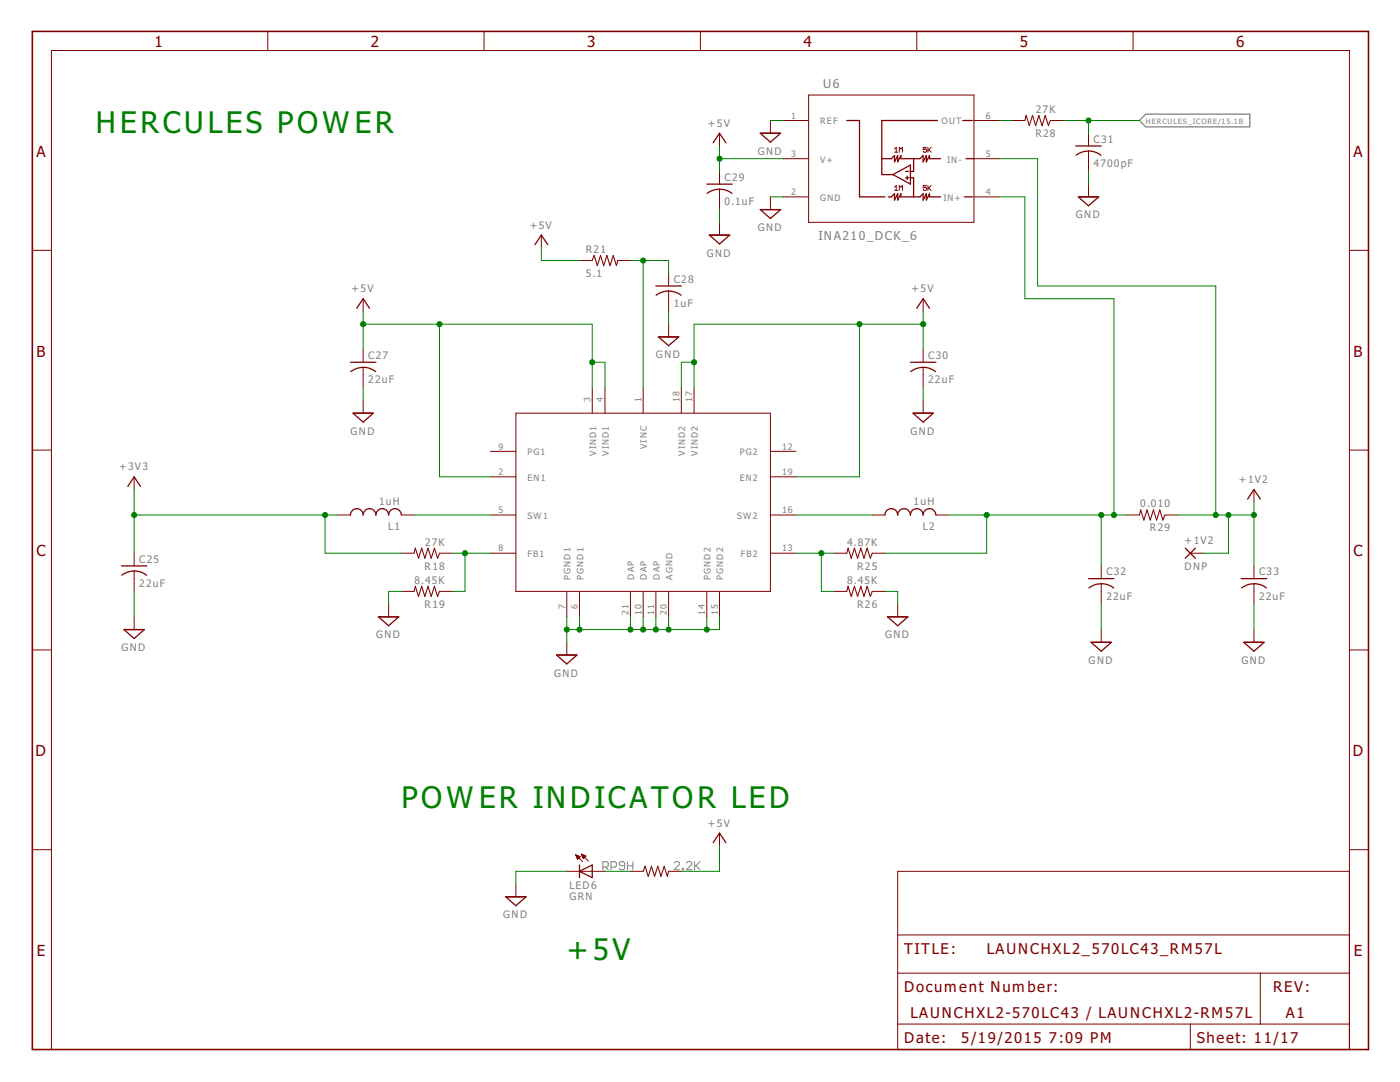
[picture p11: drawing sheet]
<svg xmlns="http://www.w3.org/2000/svg" width="279mm" height="216mm" viewBox="0 0 279 216" stroke-linecap="round" stroke-linejoin="round" font-family="sans-serif">
<g fill="none" stroke="#808080" stroke-width=".2">
<path d="M120.3 173h.8l.3-.2v-.6l-.3-.3h-.8v1.7M120.8 173l.6 .6M121.9 173h.8l.3-.2v-.6l-.3-.3h-.8v1.7M124.7 172.8h-.9l-.2-.3v-.3l.2-.3h.6l.3 .3v1.1l-.3 .3h-.6l-.2-.3M125.2 172.8h1.1M125.2 171.9v1.7M126.3 171.9v1.7M134.5 172.2l.3-.3h.5l.3 .3v.3l-1.1 1h1.1M136.2 173.3h.2v.2h-.2zM137 172.2l.2-.3h.6l.3 .3v.3l-1.1 1h1.1M138.6 171.9v1.6M138.9 172.7l.8 .8"/>
<path d="M139.7 171.9l-1.1 1.1"/>
</g>
<path d="M227.4 24l1.3-1.2h20.7v2.5h-20.7z" fill="none" stroke="#808080" stroke-width=".25"/>
<path d="M6.5 6.3h266.6v203.1h-266.6z" fill="none" stroke="#800000" stroke-width=".32"/>
<g fill="none" stroke="#800000" stroke-width=".2">
<path d="M53.4 6.3v3.8M96.6 6.3v3.8M139.8 6.3v3.8M161.4 19h33v25.4h-33zM183 6.3v3.8M226.1 6.3v3.8M143.6 26.6v2.5M143.6 34.2v2.5M143.6 37.8v4M153.8 24v2.6M153.8 39.3v2.5M156.3 39.3h5.1"/>
<path d="M156.3 31.7h5.1M156.3 24h5.1M178.5 29.7l.4-.3v1M178.5 37.3l.4-.3v1M178.5 30.4h.7M178.5 38h.7M179.5 30.4v-1l.3 .3 .3-.3v1M179.5 38v-1l.3 .3 .3-.3v1M184.9 29.4h-.6v.5l.3-.2 .3 .2-.2 .5h-.3l-.1-.2M184.9 37h-.6v.5l.4-.2 .2 .5-.2 .2h-.3l-.1-.2M185.2 29.4v1M185.2 37v1"/>
<path d="M185.4 29.9l.4 .5M185.4 37.5l.4 .5M185.8 29.4l-.6 .6M185.8 37l-.6 .7M194.4 39.3h5.1M194.4 31.7h5.1M194.4 24h5.1M202 24h2.5M209.6 24h2.6M217.2 26.6v2.5M217.2 30.1v4.1M217.2 36.7v2.6"/>
<path d="M6.5 50h3.8M72.5 59.6v2.5M108 46.9v2.5M115.7 52h2.5M123.3 52h2.5M133.4 54.5v2.6M133.4 58.1v4M143.6 44.4v2.5M184.2 59.6v2.5M269.3 50h3.8M72.5 69.7v2.6M72.5 73.3v4.1"/>
<path d="M72.5 79.9v2.5M118.2 77.4v5M120.7 77.4v5M128.4 77.4v5M133.4 64.7v2.5M136 77.4v5M138.5 77.4v5M184.2 69.7v2.6M184.2 73.3v4.1M184.2 79.9v2.5M6.5 89.8h3.8M26.8 95.1v2.6"/>
<path d="M97.9 95.1h5.1M97.9 90.1h5.1M103 82.4h50.8v35.6h-50.8zM153.8 95.1h5M153.8 90.1h5M250.3 97.7v2.5M269.3 89.8h3.8M26.8 110.4v2.5M26.8 113.9v4.1M67.4 102.8h2.5M80.1 118h2.5M80.1 110.4h2.5"/>
<path d="M80.1 102.8h2.5M87.7 118h2.6M87.7 110.4h2.6M97.9 110.4h5.1M97.9 102.8h5.1M113.1 118v5.1M115.7 118v5.1M125.8 118v5.1M128.4 118v5.1M130.9 118v5.1M133.4 118v5.1M141.1 118v5.1"/>
<path d="M143.6 118v5.1M153.8 110.4h5M153.8 102.8h5M166.5 118h2.5M166.5 110.4h2.5M174.1 118h2.5M174.1 110.4h2.5M174.1 102.8h2.5M186.8 102.8h2.5M219.8 112.9v2.6M219.8 116.5v4M224.9 102.8h2.5"/>
<path d="M232.5 102.8h2.5M237.6 110.4h2.5M250.3 112.9v2.6M250.3 116.5v4M6.5 129.7h3.8M26.8 123.1v2.5M77.6 120.5v2.6M113.1 128.2v2.5M179.2 120.5v2.6M219.8 125.6v2.6M250.3 125.6v2.6M269.3 129.7h3.8"/>
<path d="M6.5 169.5h3.8M103 176.4v2.5M113.1 173.9h7.6M114.9 170.6l1.4 1.4M114.9 170.6h.1M114.9 170.6l.9 .3M114.9 170.6l.4 .8M115 170.7h.2M115 170.8h.5M115.1 170.9h.7M115.1 171.1h.6M115.2 171.2h.3"/>
<path d="M115.2 171.3h.2M115.3 171.4h.1M115.8 170.9l-.5 .5M116 170.4l1.4 1.4M116 170.4l.9 .4M116 170.4l.4 .9 .5-.5M116.1 170.5h.1M116.1 170.6h.3M116.1 170.7h.5M116.2 170.8h.7M116.2 170.9h.6M116.3 171.1h.4"/>
<path d="M116.4 171.2h.2M116.4 171.3h.1M125.8 173.9h2.6M133.4 173.9h2.6M143.6 166.2v2.6M269.3 173.9h-90.1v35.5h90.1v-199.3h-259v199.3M269.3 169.5h3.8M179.2 194.2h90.1M179.2 186.6h90.1M251.5 194.2v10.1M179.2 204.3h90.1M237.6 204.3v5.1"/>
</g>
<g fill="none" stroke="#800000" stroke-width=".25">
<path d="M141.1 36.7h5M142.3 28.5l1.3-1.9 1.3 1.9M143.6 37.7l1.6 .4 .9 .5M143.6 37.8l-1.1 .1-1.4 .7M151.7 26.6h4.1l-2 1.8zM169 24h2.5v15.3h5.1M176 31.7h1.9l.6-.7v1.3l.7-1.3v1.3l.6-1.3v.7h3.8l.6-.7v1.3l.7-1.3v1.3l.6-1.3v.7h2.2M177.2 39.3h.7l.6-.6v1.2l.7-1.2v1.2l.6-1.2v.6h3.8l.6-.6v1.2l.7-1.2v1.2l.6-1.2v.6h2.2M178.2 34.8l3.5-1.9v3.8zM180.7 35.5h.7M180.7 34.2h.7M181.1 35.2v.6"/>
<path d="M181.7 35.5h.6v3.8M182.3 31.7v2.5h-.6M187.1 24h-11.1v10.8h2.2M192.2 24h1.9M192.5 39.3h1.6M192.8 31.7h1.6M214.7 29.1h5.1M214.8 31a4 4 0 0 1 4.9 0M215.2 39.3h4.1l-2.1 1.8zM106.8 48.8l1.2-1.9 1.3 1.9M130.9 57.1h5.1M131 58.9a4.1 4.1 0 0 1 4.9 0"/>
<path d="M141.6 46.9h4l-2 1.8zM151.7 41.8h4.1l-2 1.8zM69.9 72.3h5.1M70 74.1a4 4 0 0 1 5 0M71.2 61.5l1.3-1.9 1.2 1.9M131.4 67.2h4.1l-2.1 1.8zM181.7 72.3h5.1M181.8 74.1a4 4 0 0 1 4.9 0M183 61.5l1.2-1.9 1.3 1.9M25.5 97l1.3-1.9 1.2 1.9M70.4 82.4h4.1l-2 1.8zM182.2 82.4h4.1l-2.1 1.8z"/>
<path d="M249 99.6l1.3-1.9 1.2 1.9M24.2 112.9h5.1M26.8 113.9l.5 .1a3.8 3.8 0 0 1 2 .8M26.8 113.9l-1.1 .2-1.4 .7M69.9 102.8a1.27 1.27 0 0 1 1.3-1.3 1.27 1.27 0 0 1 1.3 1.3 1.27 1.27 0 0 1 1.2-1.3 1.27 1.27 0 0 1 1.3 1.3 1.27 1.27 0 0 1 1.3-1.3 1.27 1.27 0 0 1 1.3 1.3 1.27 1.27 0 0 1 1.2-1.3 1.27 1.27 0 0 1 1.3 1.3M176.6 102.8a1.27 1.27 0 0 1 1.3-1.3 1.27 1.27 0 0 1 1.3 1.3 1.27 1.27 0 0 1 1.2-1.3 1.27 1.27 0 0 1 1.3 1.3 1.27 1.27 0 0 1 1.3-1.3 1.27 1.27 0 0 1 1.2 1.3 1.27 1.27 0 0 1 1.3-1.3 1.27 1.27 0 0 1 1.3 1.3M217.2 115.5h5.1M219.8 116.5l1.5 .3 1 .5M219.8 116.5a3.9 3.9 0 0 0-2.5 .8M236.5 109.4l2.1 2M238.6 109.4l-2.1 2M247.7 115.5h5.1"/>
<path d="M250.3 116.5l1.5 .3 1 .5M250.3 116.5a3.9 3.9 0 0 0-2.5 .8M24.7 125.6h4.1l-2 1.8zM75.5 123.1h4.1l-2 1.8zM111.1 130.7h4l-2 1.8zM177.1 123.1h4.1l-2 1.8zM217.7 128.2h4.1l-2 1.7zM248.2 128.2h4.1l-2 1.7zM100.9 178.9h4.1l-2 1.8zM115.7 173.9l2.5-1.3v2.5zM115.7 172.6v2.5M142.3 168.1l1.3-1.9 1.3 1.9"/>
</g>
<path d="M204.5 24l.3-1 .6 2.1 .7-2.1 .6 2.1 .6-2.1 .7 2.1 .6-2.1 .6 2.1 .4-1.1M118.2 52l.4-1 .6 2 .6-2 .7 2 .6-2 .7 2 .6-2 .6 2 .3-1M82.6 110.4l.3-1 .6 2 .7-2 .6 2 .6-2 .7 2 .6-2 .6 2 .4-1M82.6 118l.3-1 .6 2 .7-2 .6 2 .6-2 .7 2 .6-2 .6 2 .4-1M169 110.4l.2-1 .7 2 .6-2 .7 2 .6-2 .6 2 .7-2 .6 2 .4-1M169 118l.2-1 .7 2 .6-2 .7 2 .6-2 .6 2 .7-2 .6 2 .4-1M227.4 102.8l.2-1.1 .7 2.1 .6-2.1 .7 2.1 .6-2.1 .6 2.1 .7-2.1 .6 2.1 .4-1M128.4 173.9l.3-1.1 .7 2.1 .6-2.1 .6 2.1 .7-2.1 .6 2.1 .6-2.1 .7 2.1 .2-1" fill="none" stroke="#800000" stroke-width=".21"/>
<g fill="none" stroke="#008000" stroke-width=".2">
<path d="M143.6 29.1v5.1M143.6 31.7h12.7M153.8 24h2.5M153.8 39.3h2.5M199.5 24h2.5M199.5 39.3h5v20.3h17.8v43.2M199.5 31.7h7.6v25.4h35.5v45.7M212.2 24h15.2M217.2 24v2.6M217.2 34.2v2.5M108 49.4v2.6h7.7M125.8 52h7.6v2.5"/>
<path d="M128.4 52v25.4M143.6 41.8v2.6M72.5 62.1v7.6M72.5 77.4v2.5M72.5 64.7h45.7v12.7M87.7 64.7v30.4h10.2M118.2 72.3h2.5v5.1M133.4 62.1v2.6M138.5 72.3h-2.5v5.1M171.5 64.7v30.4h-12.7M184.2 62.1v7.6M184.2 77.4v2.5"/>
<path d="M184.2 64.7h-45.7v12.7M26.8 97.7v12.7M26.8 102.8h40.6M26.8 118v5.1M64.9 102.8v7.6h15.2M80.1 118h-2.5v2.5M82.6 102.8h15.3M90.3 110.4h7.6M92.8 110.4v7.6h-2.5M158.8 102.8h15.3M158.8 110.4h7.7M163.9 110.4v7.6h2.6"/>
<path d="M176.6 118h2.6v2.5M189.3 102.8h35.6M196.9 102.8v7.6h-20.3M219.8 102.8v10.1M235 102.8h15.3M245.2 102.8v7.6h-5.1M250.3 100.2v12.7M113.1 123.1v5.1M115.7 123.1v2.5M125.8 123.1v2.5M128.4 123.1v2.5M130.9 123.1v2.5"/>
<path d="M133.4 123.1v2.5M141.1 123.1v2.5M143.6 123.1v2.5h-30.5M219.8 120.5v5.1M250.3 120.5v5.1M113.1 173.9h-10.1v2.5M120.7 173.9h5.1M143.6 168.8v5.1h-7.6"/>
</g>
<g fill="#008000" stroke="#008000" stroke-width=".2">
<circle cx="113.1" cy="125.6" r=".51"/>
<circle cx="141.1" cy="125.6" r=".51"/>
<circle cx="133.4" cy="125.6" r=".51"/>
<circle cx="130.9" cy="125.6" r=".51"/>
<circle cx="128.4" cy="125.6" r=".51"/>
<circle cx="125.8" cy="125.6" r=".51"/>
<circle cx="115.7" cy="125.6" r=".51"/>
<circle cx="26.8" cy="102.8" r=".51"/>
<circle cx="64.9" cy="102.8" r=".51"/>
<circle cx="92.8" cy="110.4" r=".51"/>
<circle cx="128.4" cy="52" r=".51"/>
<circle cx="138.5" cy="72.3" r=".51"/>
<circle cx="184.2" cy="64.7" r=".51"/>
<circle cx="171.5" cy="64.7" r=".51"/>
<circle cx="118.2" cy="72.3" r=".51"/>
<circle cx="72.5" cy="64.7" r=".51"/>
<circle cx="87.7" cy="64.7" r=".51"/>
<circle cx="143.6" cy="31.7" r=".51"/>
<circle cx="217.2" cy="24" r=".51"/>
<circle cx="163.9" cy="110.4" r=".51"/>
<circle cx="242.6" cy="102.8" r=".51"/>
<circle cx="250.3" cy="102.8" r=".51"/>
<circle cx="245.2" cy="102.8" r=".51"/>
<circle cx="219.8" cy="102.8" r=".51"/>
<circle cx="196.9" cy="102.8" r=".51"/>
<circle cx="222.3" cy="102.8" r=".51"/>
</g>
<g font-size="7.2" fill="#008000">
<text x="19.2" y="26.6">HERCULES POWER</text>
<text x="80.1" y="161.2">POWER INDICATOR LED</text>
<text x="113.1" y="191.6">+5V</text>
</g>
<g font-size="3.7" fill="#800000">
<text x="30.9" y="9.5">1</text>
<text x="74" y="9.5">2</text>
<text x="117.2" y="9.5">3</text>
<text x="160.4" y="9.5">4</text>
<text x="203.5" y="9.5">5</text>
<text x="246.7" y="9.5">6</text>
<text x="7.3" y="31.3">A</text>
<text x="270.1" y="31.3">A</text>
<text x="7.3" y="71.2">B</text>
<text x="270.1" y="71.2">B</text>
<text x="7.3" y="111">C</text>
<text x="270.1" y="111">C</text>
<text x="7.1" y="150.9">D</text>
<text x="270" y="150.9">D</text>
<text x="7.3" y="190.8">E</text>
<text x="270.2" y="190.8">E</text>
</g>
<g font-size="3.6" fill="#800000">
<text x="180.4" y="190.4">TITLE:</text>
<text x="196.9" y="190.4">LAUNCHXL2_570LC43_RM57L</text>
<text x="180.4" y="198">Document Number:</text>
<text x="254.1" y="198">REV:</text>
<text x="181.7" y="203.1">LAUNCHXL2-570LC43 / LAUNCHXL2-RM57L</text>
<text x="256.6" y="203.1">A1</text>
<text x="180.4" y="208.2">Date:</text>
<text x="191.8" y="208.2">5/19/2015</text>
<text x="209.3" y="208.2">7:09 PM</text>
<text x="238.8" y="208.2">Sheet: 11/17</text>
</g>
<g font-size="2.9" fill="#808080">
<text x="164.3" y="17.5">U6</text>
<text x="163.3" y="47.9">INA210_DCK_6</text>
</g>
<g font-size="2.5" fill="#808080">
<text x="206.7" y="22.5">27K</text>
<text x="141.3" y="25.3">+5V</text>
<text x="206.6" y="27.3">R28</text>
<text x="218.3" y="28.5">C31</text>
<text x="151.2" y="30.9">GND</text>
<text x="218.3" y="33.3">4700pF</text>
<text x="144.6" y="40.9">0.1uF</text>
<text x="144.6" y="36.1">C29</text>
<text x="105.7" y="45.6">+5V</text>
<text x="151.2" y="46.1">GND</text>
<text x="214.7" y="43.6">GND</text>
<text x="116.9" y="50.5">R21</text>
<text x="141.1" y="51.2">GND</text>
<text x="70.2" y="58.3">+5V</text>
<text x="116.9" y="55.3">5.1</text>
<text x="134.4" y="56.4">C28</text>
<text x="181.9" y="58.3">+5V</text>
<text x="134.4" y="61.2">1uF</text>
<text x="73.5" y="71.7">C27</text>
<text x="130.9" y="71.5">GND</text>
<text x="185.2" y="71.7">C30</text>
<text x="73.5" y="76.5">22uF</text>
<text x="185.2" y="76.5">22uF</text>
<text x="70" y="86.8">GND</text>
<text x="181.7" y="86.8">GND</text>
<text x="23.8" y="93.9">+3V3</text>
<text x="75.7" y="100.7">1uH</text>
<text x="182.3" y="100.7">1uH</text>
<text x="227.6" y="101.2">0.010</text>
<text x="247.2" y="96.4">+1V2</text>
<text x="77.5" y="105.8">L1</text>
<text x="184.2" y="105.8">L2</text>
<text x="229.5" y="106">R29</text>
<text x="27.8" y="112.3">C25</text>
<text x="84.7" y="113.7">R18</text>
<text x="84.8" y="108.9">27K</text>
<text x="169.1" y="108.9">4.87K</text>
<text x="171.1" y="113.7">R25</text>
<text x="236.4" y="113.7">DNP</text>
<text x="236.4" y="108.5">+1V2</text>
<text x="27.8" y="117.1">22uF</text>
<text x="82.7" y="116.5">8.45K</text>
<text x="169.1" y="116.5">8.45K</text>
<text x="220.8" y="119.7">22uF</text>
<text x="220.8" y="114.8">C32</text>
<text x="251.3" y="119.7">22uF</text>
<text x="251.3" y="114.8">C33</text>
<text x="84.7" y="121.3">R19</text>
<text x="171.1" y="121.3">R26</text>
<text x="24.3" y="129.9">GND</text>
<text x="75" y="127.4">GND</text>
<text x="176.6" y="127.4">GND</text>
<text x="110.6" y="135">GND</text>
<text x="217.3" y="132.5">GND</text>
<text x="247.7" y="132.5">GND</text>
<text x="141.3" y="165">+5V</text>
<text x="113.6" y="179.6">GRN</text>
<text x="113.6" y="177.4">LED6</text>
<text x="100.4" y="183.3">GND</text>
</g>
<g font-size="2.1" fill="#808080">
<text x="157.9" y="23.7">1</text>
<text x="196.7" y="23.7">6</text>
<text x="163.7" y="24.8">REF</text>
<text x="187.9" y="24.8">OUT</text>
<text x="157.9" y="31.3">3</text>
<text x="163.7" y="32.4">V+</text>
<text x="189" y="32.4">IN-</text>
<text x="196.7" y="31.3">5</text>
<text x="157.9" y="38.9">2</text>
<text x="163.7" y="40">GND</text>
<text x="188.3" y="40">IN+</text>
<text x="196.7" y="38.9">4</text>
<text x="117.8" y="80.1" transform="rotate(-90 117.8 80.1)">3</text>
<text x="120.4" y="80.1" transform="rotate(-90 120.4 80.1)">4</text>
<text x="128" y="80.1" transform="rotate(-90 128 80.1)">1</text>
<text x="135.6" y="80.1" transform="rotate(-90 135.6 80.1)">18</text>
<text x="138.2" y="80.1" transform="rotate(-90 138.2 80.1)">17</text>
<text x="99.5" y="89.7">9</text>
<text x="129.1" y="89.6" transform="rotate(-90 129.1 89.6)">VINC</text>
<text x="156.1" y="89.7">12</text>
<text x="99.5" y="94.8">2</text>
<text x="105.3" y="95.9">EN1</text>
<text x="105.3" y="90.8">PG1</text>
<text x="119" y="90.9" transform="rotate(-90 119 90.9)">VIND1</text>
<text x="121.5" y="90.9" transform="rotate(-90 121.5 90.9)">VIND1</text>
<text x="136.7" y="90.9" transform="rotate(-90 136.7 90.9)">VIND2</text>
<text x="139.3" y="90.9" transform="rotate(-90 139.3 90.9)">VIND2</text>
<text x="147.6" y="95.9">EN2</text>
<text x="147.6" y="90.8">PG2</text>
<text x="156.1" y="94.8">19</text>
<text x="99.5" y="102.4">5</text>
<text x="105.3" y="103.5">SW1</text>
<text x="147.1" y="103.5">SW2</text>
<text x="156.1" y="102.4">16</text>
<text x="99.5" y="110">8</text>
<text x="105.3" y="111.1">FB1</text>
<text x="147.9" y="111.1">FB2</text>
<text x="156.1" y="110">13</text>
<text x="113.9" y="115.7" transform="rotate(-90 113.9 115.7)">PGND1</text>
<text x="116.4" y="115.7" transform="rotate(-90 116.4 115.7)">PGND1</text>
<text x="126.6" y="115.7" transform="rotate(-90 126.6 115.7)">DAP</text>
<text x="129.1" y="115.7" transform="rotate(-90 129.1 115.7)">DAP</text>
<text x="131.7" y="115.7" transform="rotate(-90 131.7 115.7)">DAP</text>
<text x="134.2" y="115.7" transform="rotate(-90 134.2 115.7)">AGND</text>
<text x="141.8" y="115.7" transform="rotate(-90 141.8 115.7)">PGND2</text>
<text x="144.4" y="115.7" transform="rotate(-90 144.4 115.7)">PGND2</text>
<text x="112.8" y="121.5" transform="rotate(-90 112.8 121.5)">7</text>
<text x="115.3" y="121.5" transform="rotate(-90 115.3 121.5)">6</text>
<text x="125.5" y="122.7" transform="rotate(-90 125.5 122.7)">21</text>
<text x="128" y="122.7" transform="rotate(-90 128 122.7)">10</text>
<text x="130.5" y="122.7" transform="rotate(-90 130.5 122.7)">11</text>
<text x="133.1" y="122.7" transform="rotate(-90 133.1 122.7)">20</text>
<text x="140.7" y="122.7" transform="rotate(-90 140.7 122.7)">14</text>
<text x="143.2" y="122.7" transform="rotate(-90 143.2 122.7)">15</text>
</g>
<text font-size="1.8" fill="#808080" x="228.7" y="24.7">HERCULES_ICORE/15.1B</text>
</svg>
